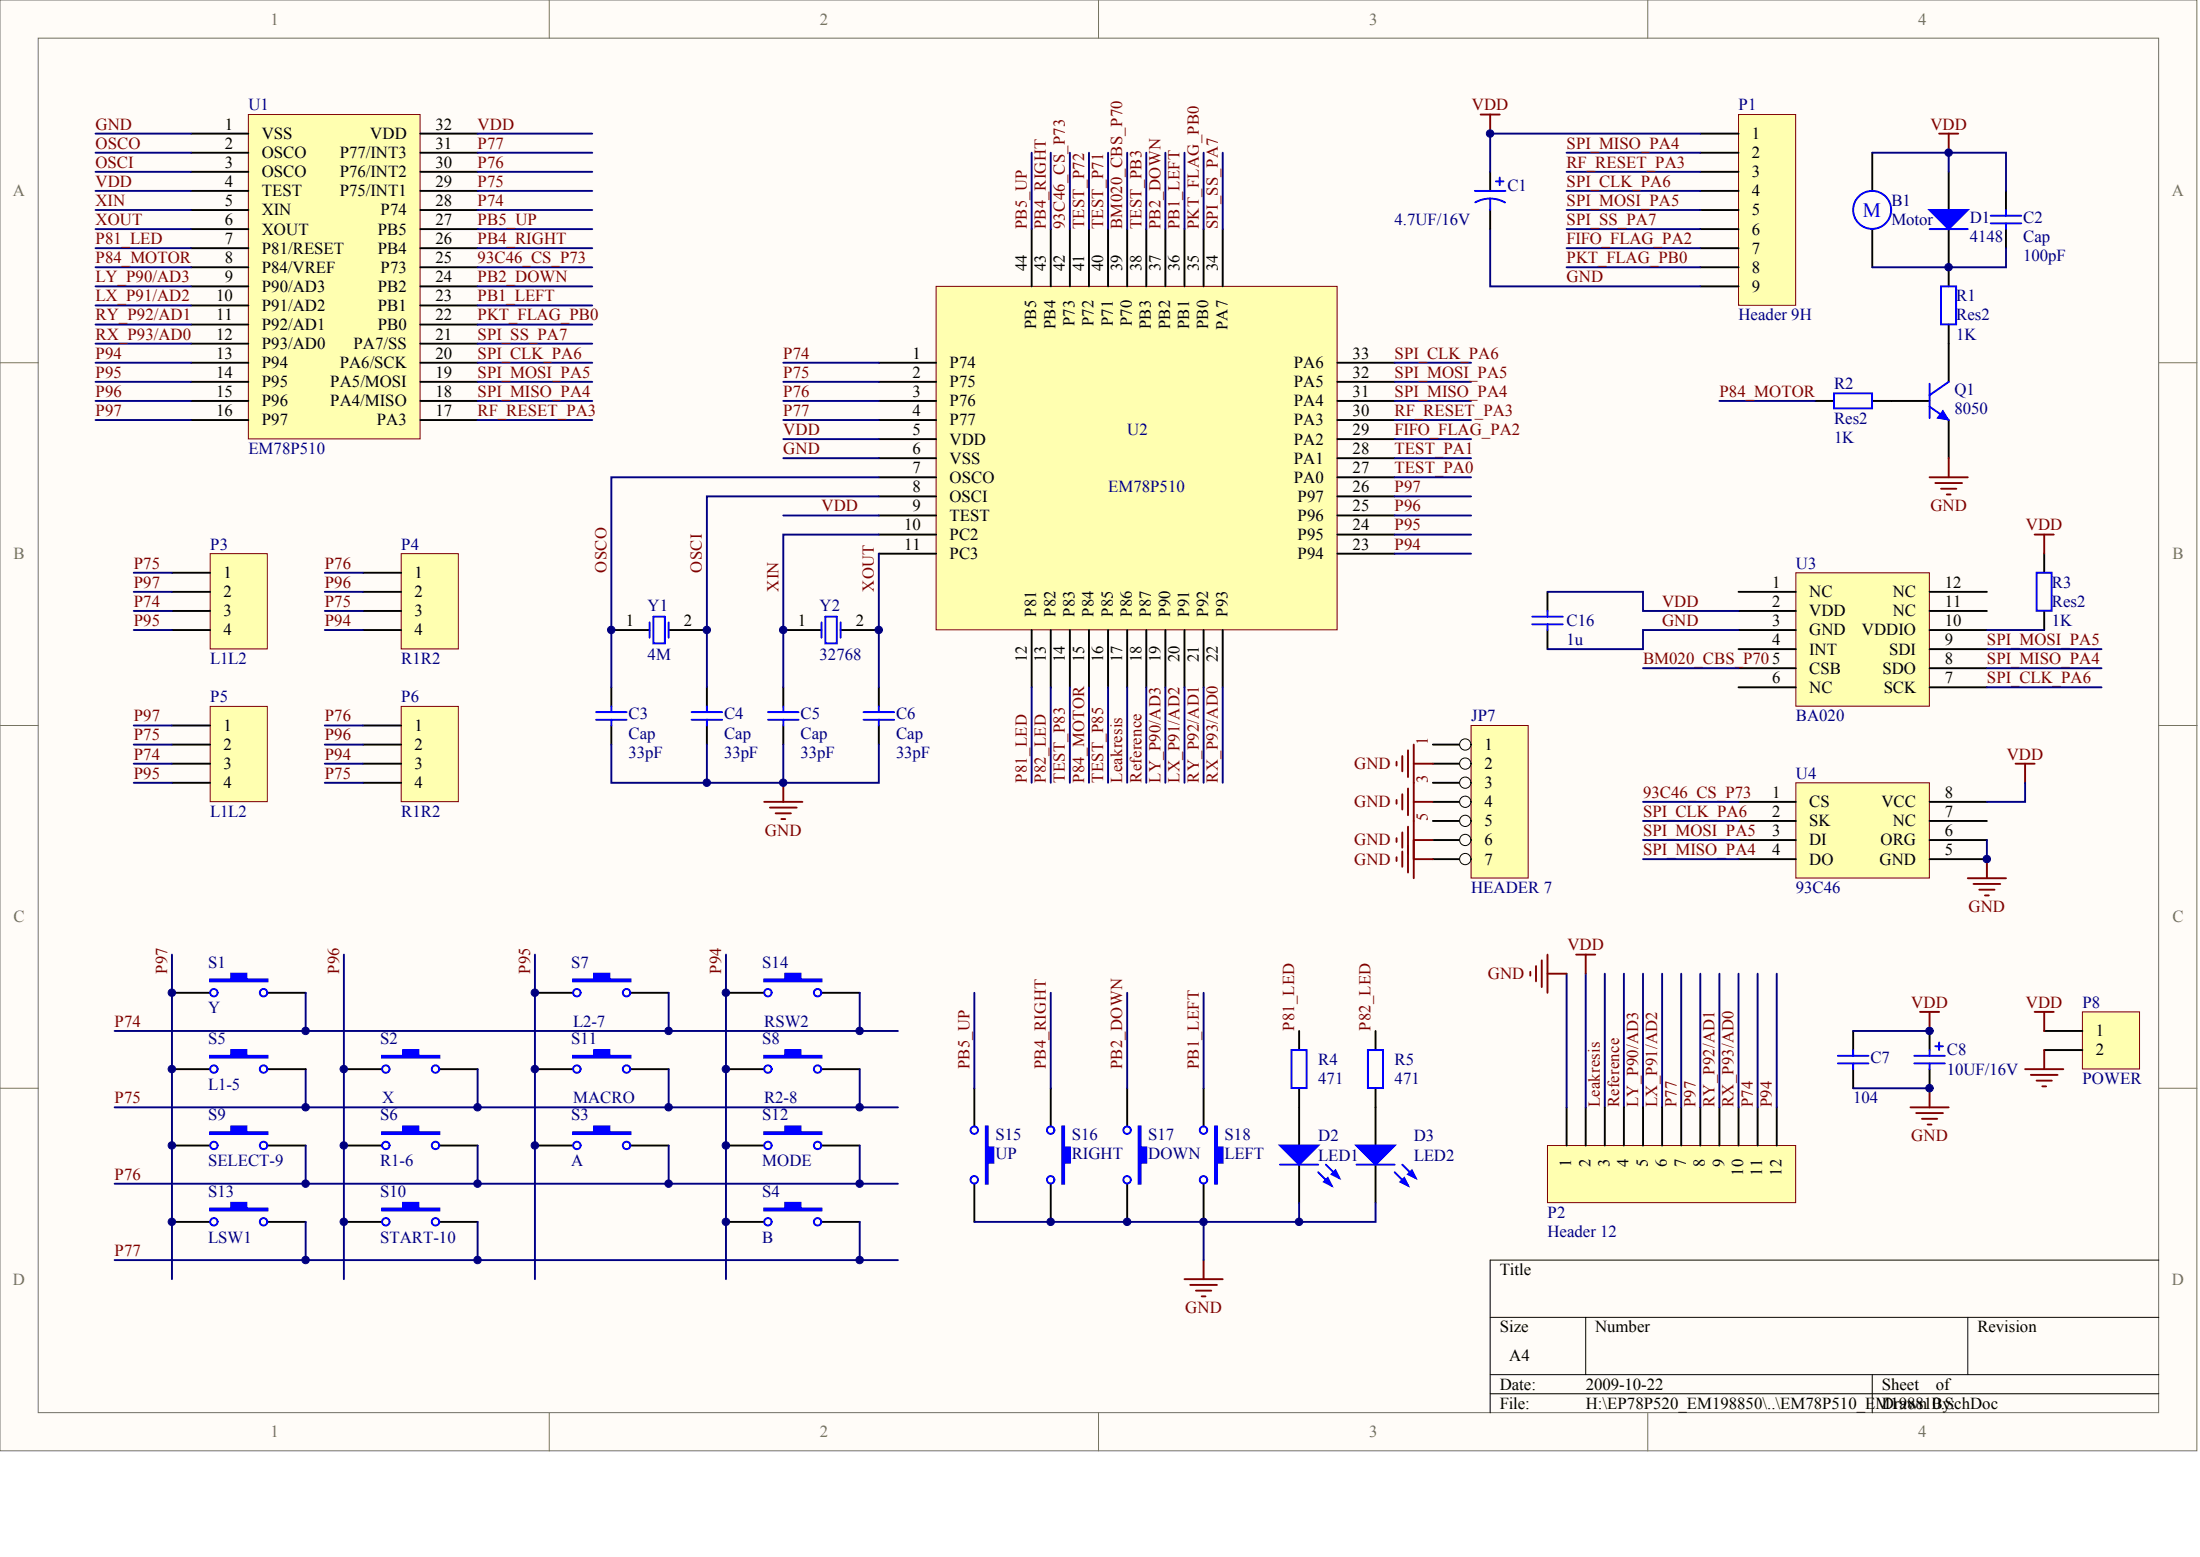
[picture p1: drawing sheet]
<svg xmlns="http://www.w3.org/2000/svg" width="840mm" height="594mm" viewBox="0 0 840 594" stroke-linecap="round" stroke-linejoin="round" font-family="sans-serif">
<g fill="#fffcf8" stroke="#716f64" stroke-width=".38">
<path d="M0 0h838.4v553.6h-838.4z"/>
<path d="M14.6 14.6h809.2v524.4h-809.2z"/>
</g>
<path d="M209.6 0v14.6M419.2 0v14.6M628.9 0v14.6M0 138.4h14.6M823.9 138.4h14.6M0 276.8h14.6M823.9 276.8h14.6M0 415.2h14.6M823.9 415.2h14.6M209.6 539.1v14.5M419.2 539.1v14.5M628.9 539.1v14.5" fill="none" stroke="#716f64" stroke-width=".38"/>
<path d="M823.9 480.8h-255.2v58.3M568.7 502.6h255.2M605.2 502.6v21.9M751 502.6v21.9M568.7 524.5h255.2M568.7 531.8h255.2M714.5 524.5v14.6" fill="none" stroke="#000" stroke-width=".38"/>
<path d="M94.8 43.7h65.5v123.8h-65.5z" fill="#ffffb0" stroke="#800000" stroke-width=".38"/>
<g fill="none" stroke="#000" stroke-width=".73">
<path d="M72.9 51h21.9M72.9 58.3h21.9M160.4 51h21.9M160.4 58.3h21.9M72.9 65.6h21.9M72.9 72.8h21.9M160.4 65.6h21.9M160.4 72.8h21.9M72.9 80.1h21.9M72.9 87.4h21.9M72.9 94.7h21.9M160.4 80.1h21.9"/>
<path d="M160.4 87.4h21.9M160.4 94.7h21.9M72.9 102h21.9M72.9 109.3h21.9M72.9 116.6h21.9M160.4 102h21.9M160.4 109.3h21.9M160.4 116.6h21.9M72.9 123.8h21.9M72.9 131.1h21.9M72.9 138.4h21.9M160.4 123.8h21.9"/>
<path d="M160.4 131.1h21.9M160.4 138.4h21.9M72.9 145.7h21.9M72.9 153h21.9M160.4 145.7h21.9M160.4 153h21.9M72.9 160.3h21.9M160.4 160.3h21.9"/>
</g>
<path d="M357.3 109.3h153v131h-153z" fill="#ffffb0" stroke="#800000" stroke-width=".38"/>
<g fill="none" stroke="#000" stroke-width=".73">
<path d="M393.7 87.4v21.9M401 87.4v21.9M408.3 87.4v21.9M415.6 87.4v21.9M422.9 87.4v21.9M430.2 87.4v21.9M437.5 87.4v21.9M444.8 87.4v21.9M452.1 87.4v21.9M459.3 87.4v21.9M466.6 87.4v21.9M335.4 138.4h21.9"/>
<path d="M510.4 138.4h21.9M335.4 145.7h21.9M335.4 153h21.9M510.4 145.7h21.9M510.4 153h21.9M335.4 160.3h21.9M335.4 167.5h21.9M335.4 174.8h21.9M510.4 160.3h21.9M510.4 167.5h21.9M510.4 174.8h21.9M335.4 182.1h21.9"/>
<path d="M335.4 189.4h21.9M335.4 196.7h21.9M510.4 182.1h21.9M510.4 189.4h21.9M510.4 196.7h21.9M335.4 204h21.9M335.4 211.3h21.9M510.4 204h21.9M510.4 211.3h21.9M393.7 240.4v21.8M401 240.4v21.8M408.3 240.4v21.8"/>
<path d="M415.6 240.4v21.8M422.9 240.4v21.8M430.2 240.4v21.8M437.5 240.4v21.8M444.8 240.4v21.8M452.1 240.4v21.8M459.3 240.4v21.8M466.6 240.4v21.8"/>
</g>
<path d="M685.4 218.5h50.9v51h-50.9z" fill="#ffffb0" stroke="#800000" stroke-width=".38"/>
<path d="M663.5 225.8h21.9M663.5 233.1h21.9M736.4 225.8h21.9M736.4 233.1h21.9M663.5 240.4h21.9M663.5 247.7h21.9M663.5 255h21.9M736.4 240.4h21.9M736.4 247.7h21.9M736.4 255h21.9M663.5 262.2h21.9M736.4 262.2h21.9" fill="none" stroke="#000" stroke-width=".73"/>
<path d="M685.4 298.7h50.9v36.3h-50.9z" fill="#ffffb0" stroke="#800000" stroke-width=".38"/>
<path d="M663.5 306h21.9M663.5 313.2h21.9M736.4 306h21.9M736.4 313.2h21.9M663.5 320.5h21.9M663.5 327.8h21.9M736.4 320.5h21.9M736.4 327.8h21.9" fill="none" stroke="#000" stroke-width=".73"/>
<path d="M663.5 43.7h21.8v72.8h-21.8z" fill="#ffffb0" stroke="#800000" stroke-width=".38"/>
<g fill="none" stroke="#000" stroke-width=".73">
<path d="M648.9 51h14.6M648.9 58.3h14.6M714.5 58.3v14.5M568.7 65.6v7.2M648.9 65.6h14.6M648.9 72.8h14.6M743.7 65.6v14.5M765.6 72.8v7.3M568.7 80.1v7.3M648.9 80.1h14.6M648.9 87.4h14.6M648.9 94.7h14.6"/>
<path d="M714.5 87.4v14.6M743.7 87.4v21.9M765.6 87.4v7.3M648.9 102h14.6M648.9 109.3h14.6M743.7 123.8v21.9M692.7 153h7.3M714.5 153h21.9M743.7 160.3v14.5M780.2 211.3v7.2M780.2 233.1v7.3M233.3 240.4h14.6"/>
<path d="M255.2 240.4h14.6M298.9 240.4h14.6M320.8 240.4h14.6M233.3 262.2v7.3M233.3 276.8v7.3M269.8 262.2v7.3M269.8 276.8v7.3M298.9 262.2v7.3M298.9 276.8v7.3M335.4 262.2v7.3M335.4 276.8v7.3M65.6 378.8h14.6"/>
<path d="M102.1 378.8h14.6M495.8 393.4v7.3M707.2 393.4v7.3M131.2 407.9h14.6M167.7 407.9h14.6M204.2 407.9h14.5M240.6 407.9h14.6M371.8 415.2v14.6M401 415.2v14.6M430.2 415.2v14.6M459.3 415.2v14.6M495.8 415.2v21.9"/>
<path d="M707.2 407.9v7.3M65.6 437.1h14.6M102.1 437.1h14.6M204.2 437.1h14.5M240.6 437.1h14.6M277.1 437.1h14.5M313.5 437.1h14.6M371.8 451.7v14.5M401 451.7v14.5M430.2 451.7v14.5M459.3 451.7v14.5M495.8 444.4v14.5"/>
<path d="M131.2 466.2h14.6M167.7 466.2h14.6M277.1 466.2h14.5M313.5 466.2h14.6"/>
</g>
<g fill="#00f" stroke="#00f" stroke-width=".73">
<path d="M488.5 437.1h14.6l-7.3 7.3z"/>
<path d="M505.3 450.9l1.4-1.4 1.5 2.9z"/>
<path d="M508.2 448l1.5-1.4 1.4 2.9z"/>
<path d="M736.4 80.1h14.6l-7.3 7.3z"/>
<path d="M80.2 373.7h8v-2.2h5.9v2.2h8v.7h-21.9z" fill-rule="evenodd"/>
<path d="M145.8 402.8h8v-2.1h5.9v2.1h8v.8h-21.9z" fill-rule="evenodd"/>
<path d="M218.7 402.8h8.1v-2.1h5.8v2.1h8v.8h-21.9z" fill-rule="evenodd"/>
<path d="M80.2 432h8v-2.2h5.9v2.2h8v.7h-21.9z" fill-rule="evenodd"/>
<path d="M218.7 432h8.1v-2.2h5.8v2.2h8v.7h-21.9z" fill-rule="evenodd"/>
<path d="M291.6 432h8.1v-2.2h5.8v2.2h8v.7h-21.9z" fill-rule="evenodd"/>
<path d="M145.8 461.1h8v-2.2h5.9v2.2h8v.8h-21.9z" fill-rule="evenodd"/>
<path d="M291.6 461.1h8.1v-2.2h5.8v2.2h8v.8h-21.9z" fill-rule="evenodd"/>
<path d="M376.2 429.8h.8v8h2.1v5.8h-2.1v8.1h-.8z" fill-rule="evenodd"/>
<path d="M405.4 429.8h.7v8h2.2v5.8h-2.2v8.1h-.7z" fill-rule="evenodd"/>
<path d="M434.6 429.8h.7v8h2.2v5.8h-2.2v8.1h-.7z" fill-rule="evenodd"/>
<path d="M463.7 429.8h.7v8h2.2v5.8h-2.2v8.1h-.7z" fill-rule="evenodd"/>
</g>
<g fill="none" stroke="#00f" stroke-width=".73">
<path d="M562.9 72.8h11.6M568.7 75.8a11.6 11.6 0 0 1 5.7 1.4M568.7 75.8a11.6 11.6 0 0 0-5.7 1.4M568.7 75.8v4.3M570.9 69.2h2.9M572.4 67.7v3M736.4 87.4h14.6M759.7 82.3h11.7M759.7 85.2h11.7M765.6 80.1v2.2M765.6 85.2v2.2M740.8 109.3h5.7v14.5h-5.7z"/>
<path d="M700 150.1h14.5v5.7h-14.5zM736.4 155.2l7.3 5.1M736.4 146.4v13.1M743.7 145.7l-7.3 5.1M777.2 218.5h5.8v14.5h-5.8zM247.9 237.5v5.8M249.4 235.3h4.3v10.2h-4.3zM255.2 237.5v5.8M313.5 237.5v5.8M315 235.3h4.4v10.2h-4.4zM320.8 237.5v5.8M227.5 271.7h11.6"/>
<path d="M227.5 274.6h11.6M233.3 269.5v2.2M233.3 274.6v2.2M263.9 271.7h11.7M263.9 274.6h11.7M269.8 269.5v2.2M269.8 274.6v2.2M293.1 271.7h11.7M293.1 274.6h11.7M298.9 269.5v2.2M298.9 274.6v2.2M329.6 271.7h11.6"/>
<path d="M329.6 274.6h11.6M335.4 269.5v2.2M335.4 274.6v2.2M492.9 400.7h5.7v14.5h-5.7zM701.4 402.8h11.7M701.4 405.8h11.7M707.2 400.7v2.1M707.2 405.8v2.1M488.5 444.4h14.6M503.1 447.3l5.1 5.1M506 444.4l5.1 5.1"/>
<circle cx="714.5" cy="80.1" r="7.3"/>
<circle cx="81.6" cy="378.8" r="1.42"/>
<circle cx="100.6" cy="378.8" r="1.42"/>
<circle cx="147.2" cy="407.9" r="1.42"/>
<circle cx="166.2" cy="407.9" r="1.42"/>
<circle cx="220.2" cy="407.9" r="1.42"/>
<circle cx="239.1" cy="407.9" r="1.42"/>
<circle cx="81.6" cy="437" r="1.42"/>
<circle cx="100.6" cy="437" r="1.42"/>
<circle cx="220.2" cy="437" r="1.42"/>
<circle cx="239.1" cy="437" r="1.42"/>
<circle cx="293.1" cy="437" r="1.42"/>
<circle cx="312" cy="437" r="1.42"/>
<circle cx="371.8" cy="431.2" r="1.42"/>
<circle cx="401" cy="431.2" r="1.42"/>
<circle cx="430.1" cy="431.2" r="1.42"/>
<circle cx="459.3" cy="431.2" r="1.42"/>
<circle cx="371.8" cy="450.2" r="1.42"/>
<circle cx="401" cy="450.2" r="1.42"/>
<circle cx="430.1" cy="450.2" r="1.42"/>
<circle cx="459.3" cy="450.2" r="1.42"/>
<circle cx="147.2" cy="466.2" r="1.42"/>
<circle cx="166.2" cy="466.2" r="1.42"/>
<circle cx="293.1" cy="466.2" r="1.42"/>
<circle cx="312" cy="466.2" r="1.42"/>
</g>
<path d="M741.5 156.6l2.2 3.7-4.4-.8z" fill="#00f" stroke="#00f" stroke-width=".38"/>
<g fill="none" stroke="#000080" stroke-width=".73">
<path d="M36.5 58.3h36.4M36.5 51h36.4M182.3 58.3h43.7M182.3 51h43.7M393.7 58.3v29.1M401 58.3v29.1M408.3 58.3v29.1M430.2 58.3v29.1M444.8 58.3v29.1M452.1 58.3v29.1M459.3 58.3v29.1M466.6 58.3v29.1"/>
<path d="M597.9 58.3h51M648.9 51h-80.2v14.6M714.5 58.3h51.1v14.5M743.7 58.3v7.3M36.5 65.6h36.4M36.5 72.8h36.4M182.3 65.6h43.7M182.3 72.8h43.7M597.9 65.6h51M597.9 72.8h51M36.5 80.1h36.4M36.5 87.4h36.4"/>
<path d="M36.5 94.7h36.4M182.3 80.1h43.7M182.3 87.4h43.7M182.3 94.7h43.7M568.7 87.4v21.9h80.2M597.9 80.1h51M597.9 87.4h51M597.9 94.7h51M765.6 94.7v7.3h-51.1M36.5 102h36.4M36.5 109.3h36.4M36.5 116.6h36.4"/>
<path d="M182.3 102h43.7M182.3 109.3h43.7M182.3 116.6h43.7M597.9 102h51M36.5 138.4h36.4M36.5 123.8h36.4M36.5 131.1h36.4M182.3 138.4h43.7M182.3 123.8h43.7M182.3 131.1h43.7M298.9 138.4h36.5M532.3 138.4h29.1"/>
<path d="M36.5 153h36.4M36.5 145.7h36.4M182.3 153h43.7M182.3 145.7h43.7M298.9 153h36.5M298.9 145.7h36.5M532.3 153h29.1M532.3 145.7h29.1M656.2 153h36.5M36.5 160.3h36.4M182.3 160.3h43.7M298.9 160.3h36.5"/>
<path d="M298.9 167.5h36.5M298.9 174.8h36.5M532.3 160.3h29.1M532.3 167.5h29.1M298.9 196.7h36.5M335.4 189.4h-65.6v72.8M335.4 182.1h-102.1v80.1M532.3 196.7h29.1M532.3 189.4h29.1M335.4 204h-36.5v58.2M335.4 211.3v50.9M532.3 211.3h29.1"/>
<path d="M532.3 204h29.1M627 255h36.5M758.3 255h43.7M758.3 247.7h43.7M758.3 240.4h21.9M393.7 262.2v36.5M415.6 262.2v36.5M444.8 262.2v36.5M452.1 262.2v36.5M459.3 262.2v36.5M466.6 262.2v36.5M758.3 262.2h43.7"/>
<path d="M233.3 284.1v14.6h102.1v-14.6M269.8 284.1v14.6M298.9 284.1v14.6M772.9 298.7v7.3h-14.6M627 306h36.5M627 313.2h36.5M627 320.5h36.5M627 327.8h36.5M758.3 320.5v7.3M65.6 364.2v123.9M116.7 378.8v14.6M131.2 364.2v123.9"/>
<path d="M204.2 364.2v123.9M277.1 364.2v123.9M371.8 378.8v36.4M401 378.8v36.4M430.2 378.8v36.4M459.3 378.8v36.4M612.5 371.5v51M619.7 371.5v51M627 371.5v51M634.3 371.5v51M43.7 393.4h299M707.2 393.4h29.2"/>
<path d="M182.3 407.9v14.6M255.2 407.9v14.6M707.2 415.2h29.2M43.7 422.5h299M116.7 437.1v14.6M255.2 437.1v14.6M328.1 437.1v14.6M43.7 451.7h299M182.3 466.2v14.6M328.1 466.2v14.6M43.7 480.8h299"/>
</g>
<g fill="none" stroke="#800000" stroke-width=".73">
<path d="M565.1 43.7h7.3M568.7 43.7v7.3M740.1 51h7.2M743.7 51v7.3M743.7 174.8v7.3M736.4 182.1h14.6M738.6 184.3h10.2M740.8 186.5h5.8M743 188.7h1.4M776.5 204h7.3M780.2 204v7.3M298.9 298.7v7.3"/>
<path d="M769.2 291.4h7.3M772.9 291.4v7.3M291.6 306h14.6M293.8 308.1h10.2M296 310.3h5.9M298.2 312.5h1.5M751 335.1h14.6M753.2 337.3h10.2M755.4 339.5h5.8M758.3 327.8v7.3M757.6 341.7h1.4M732.8 386.1h7.3"/>
<path d="M736.4 386.1v7.3M736.4 415.2v7.3M729.1 422.5h14.6M731.3 424.7h10.2M733.5 426.9h5.8M735.7 429.1h1.4M452.1 488.1h14.5M454.2 490.3h10.2M456.4 492.4h5.9M458.6 494.6h1.5M459.3 480.8v7.3"/>
</g>
<path d="M80.2 211.3h21.8v36.3h-21.8z" fill="#ffffb0" stroke="#800000" stroke-width=".38"/>
<path d="M65.6 218.5h14.6M65.6 225.8h14.6M65.6 233.1h14.6M65.6 240.4h14.6" fill="none" stroke="#000" stroke-width=".73"/>
<path d="M153.1 211.3h21.8v36.3h-21.8z" fill="#ffffb0" stroke="#800000" stroke-width=".38"/>
<path d="M138.5 218.5h14.6M138.5 225.8h14.6M138.5 233.1h14.6M138.5 240.4h14.6" fill="none" stroke="#000" stroke-width=".73"/>
<path d="M51 218.5h14.6M123.9 218.5h14.6M51 225.8h14.6M51 233.1h14.6M123.9 225.8h14.6M123.9 233.1h14.6M51 240.4h14.6M123.9 240.4h14.6" fill="none" stroke="#000080" stroke-width=".73"/>
<path d="M590.6 437.1h94.7v21.8h-94.7z" fill="#ffffb0" stroke="#800000" stroke-width=".38"/>
<g fill="none" stroke="#000" stroke-width=".73">
<path d="M204.2 378.8h14.5M240.6 378.8h14.6M277.1 378.8h14.5M313.5 378.8h14.6M525 393.4v7.3M65.6 407.9h14.6M102.1 407.9h14.6M277.1 407.9h14.5M313.5 407.9h14.6M525 415.2v21.9M131.2 437.1h14.6M167.7 437.1h14.6"/>
<path d="M597.9 422.5v14.6M605.2 422.5v14.6M612.5 422.5v14.6M619.7 422.5v14.6M627 422.5v14.6M634.3 422.5v14.6M641.6 422.5v14.6M648.9 422.5v14.6M656.2 422.5v14.6M663.5 422.5v14.6M670.8 422.5v14.6M678.1 422.5v14.6"/>
<path d="M525 444.4v14.5M65.6 466.2h14.6M102.1 466.2h14.6"/>
</g>
<g fill="#00f" stroke="#00f" stroke-width=".73">
<path d="M517.7 437.1h14.6l-7.3 7.3z"/>
<path d="M534.4 450.9l1.5-1.4 1.5 2.9z"/>
<path d="M537.4 448l1.4-1.4 1.5 2.9z"/>
<path d="M80.2 461.1h8v-2.2h5.9v2.2h8v.8h-21.9z" fill-rule="evenodd"/>
<path d="M145.8 432h8v-2.2h5.9v2.2h8v.7h-21.9z" fill-rule="evenodd"/>
<path d="M218.7 373.7h8.1v-2.2h5.8v2.2h8v.7h-21.9z" fill-rule="evenodd"/>
<path d="M291.6 402.8h8.1v-2.1h5.8v2.1h8v.8h-21.9z" fill-rule="evenodd"/>
<path d="M291.6 373.7h8.1v-2.2h5.8v2.2h8v.7h-21.9z" fill-rule="evenodd"/>
<path d="M80.2 402.8h8v-2.1h5.9v2.1h8v.8h-21.9z" fill-rule="evenodd"/>
</g>
<g fill="none" stroke="#00f" stroke-width=".73">
<path d="M522 400.7h5.8v14.5h-5.8zM517.7 444.4h14.6M532.3 447.3l5.1 5.1M535.2 444.4l5.1 5.1"/>
<circle cx="220.2" cy="378.8" r="1.42"/>
<circle cx="239.1" cy="378.8" r="1.42"/>
<circle cx="293.1" cy="378.8" r="1.42"/>
<circle cx="312" cy="378.8" r="1.42"/>
<circle cx="81.6" cy="407.9" r="1.42"/>
<circle cx="100.6" cy="407.9" r="1.42"/>
<circle cx="293.1" cy="407.9" r="1.42"/>
<circle cx="312" cy="407.9" r="1.42"/>
<circle cx="147.2" cy="437" r="1.42"/>
<circle cx="166.2" cy="437" r="1.42"/>
<circle cx="81.6" cy="466.2" r="1.42"/>
<circle cx="100.6" cy="466.2" r="1.42"/>
</g>
<g fill="none" stroke="#000080" stroke-width=".73">
<path d="M401 262.2v36.5M430.2 262.2v36.5M437.5 262.2v36.5M255.2 378.8v14.6M328.1 378.8v14.6M597.9 371.5v51M605.2 371.5v51M641.6 371.5v51M648.9 371.5v51M656.2 371.5v51M663.5 371.5v51M670.8 371.5v51"/>
<path d="M678.1 371.5v51M116.7 407.9v14.6M328.1 407.9v14.6M182.3 437.1v14.6M495.8 458.9v7.3M525 458.9v7.3h-153.2M116.7 466.2v14.6M459.3 466.2v14.6"/>
</g>
<path d="M584 370.8v1.4M586.2 368.6v5.8M588.4 366.4v10.2M590.6 364.2v14.6M590.6 371.5h7.3M601.5 364.2h7.3M605.2 364.2v7.3" fill="none" stroke="#800000" stroke-width=".73"/>
<path d="M80.2 269.5h21.8v36.4h-21.8z" fill="#ffffb0" stroke="#800000" stroke-width=".38"/>
<path d="M65.6 276.8h14.6M65.6 284.1h14.6M65.6 291.4h14.6M65.6 298.7h14.6" fill="none" stroke="#000" stroke-width=".73"/>
<path d="M153.1 269.5h21.8v36.4h-21.8z" fill="#ffffb0" stroke="#800000" stroke-width=".38"/>
<path d="M138.5 276.8h14.6M138.5 284.1h14.6M138.5 291.4h14.6M138.5 298.7h14.6" fill="none" stroke="#000" stroke-width=".73"/>
<path d="M51 276.8h14.6M123.9 276.8h14.6M51 284.1h14.6M51 291.4h14.6M51 298.7h14.6M123.9 284.1h14.6M123.9 291.4h14.6M123.9 298.7h14.6" fill="none" stroke="#000080" stroke-width=".73"/>
<path d="M561.4 276.8h21.8v58.2h-21.8z" fill="#ffffb0" stroke="#800000" stroke-width=".38"/>
<path d="M546.8 284.1h14.6" fill="none" stroke="#000" stroke-width=".73"/>
<circle cx="559.2" cy="284.1" r="2.15" fill="#fffcf8" stroke="#000" stroke-width=".38"/>
<path d="M546.8 291.4h14.6" fill="none" stroke="#000" stroke-width=".73"/>
<circle cx="559.2" cy="291.4" r="2.15" fill="#fffcf8" stroke="#000" stroke-width=".38"/>
<path d="M546.8 298.7h14.6" fill="none" stroke="#000" stroke-width=".73"/>
<circle cx="559.2" cy="298.6" r="2.15" fill="#fffcf8" stroke="#000" stroke-width=".38"/>
<path d="M546.8 306h14.6" fill="none" stroke="#000" stroke-width=".73"/>
<circle cx="559.2" cy="305.9" r="2.15" fill="#fffcf8" stroke="#000" stroke-width=".38"/>
<path d="M546.8 313.2h14.6" fill="none" stroke="#000" stroke-width=".73"/>
<circle cx="559.2" cy="313.2" r="2.15" fill="#fffcf8" stroke="#000" stroke-width=".38"/>
<path d="M546.8 320.5h14.6" fill="none" stroke="#000" stroke-width=".73"/>
<circle cx="559.2" cy="320.5" r="2.15" fill="#fffcf8" stroke="#000" stroke-width=".38"/>
<path d="M546.8 327.8h14.6" fill="none" stroke="#000" stroke-width=".73"/>
<circle cx="559.2" cy="327.8" r="2.15" fill="#fffcf8" stroke="#000" stroke-width=".38"/>
<g fill="none" stroke="#800000" stroke-width=".73">
<path d="M533 290.7v1.4M535.2 288.5v5.8M537.4 286.3v10.2M539.5 284.1v51M539.5 291.4h7.3M533 305.2v1.5M533 319.8v1.5M535.2 303v5.9M535.2 317.6v5.8M537.4 300.9v10.2M537.4 315.4v17.5M539.5 306h7.3"/>
<path d="M533 327.1v1.4M535.2 324.9v5.8M539.5 327.8h7.3M539.5 320.5h7.3"/>
</g>
<path d="M794.7 386.1h21.8v21.8h-21.8z" fill="#ffffb0" stroke="#800000" stroke-width=".38"/>
<path d="M590.6 225.8v7.3M590.6 240.4v7.3M736.4 393.4v7.3M780.2 393.4h14.5M736.4 407.9v7.3M780.2 400.7h14.5" fill="none" stroke="#000" stroke-width=".73"/>
<path d="M776.5 386.1h7.3M780.2 386.1v7.3M772.9 407.9h14.5M775 410.1h10.3M777.2 412.3h5.9M779.4 414.5h1.5M780.2 400.7v7.2" fill="none" stroke="#800000" stroke-width=".73"/>
<path d="M584.8 235.3h11.6M584.8 238.2h11.6M590.6 233.1v2.2M590.6 238.2v2.2M738.6 399.2h2.9M740.1 397.7v3M730.6 402.8h11.6M730.6 405.8h11.6M736.4 400.7v2.1M736.4 405.8v2.1" fill="none" stroke="#00f" stroke-width=".73"/>
<path d="M415.6 58.3v29.1M422.9 58.3v29.1M437.5 58.3v29.1M532.3 174.8h29.1M532.3 182.1h29.1M590.6 225.8h36.4v7.3h36.5M663.5 240.4h-36.5v7.3h-36.4M408.3 262.2v36.5M422.9 262.2v36.5" fill="none" stroke="#000080" stroke-width=".73"/>
<g fill="#000080" stroke="#000080" stroke-width=".38">
<circle cx="65.6" cy="466.2" r="1.42"/>
<circle cx="65.6" cy="437" r="1.42"/>
<circle cx="65.6" cy="407.9" r="1.42"/>
<circle cx="65.6" cy="378.8" r="1.42"/>
<circle cx="116.6" cy="480.8" r="1.42"/>
<circle cx="116.6" cy="451.6" r="1.42"/>
<circle cx="116.6" cy="422.5" r="1.42"/>
<circle cx="116.6" cy="393.3" r="1.42"/>
<circle cx="131.2" cy="466.2" r="1.42"/>
<circle cx="131.2" cy="437" r="1.42"/>
<circle cx="131.2" cy="407.9" r="1.42"/>
<circle cx="182.2" cy="480.8" r="1.42"/>
<circle cx="182.2" cy="451.6" r="1.42"/>
<circle cx="182.2" cy="422.5" r="1.42"/>
<circle cx="204.1" cy="437" r="1.42"/>
<circle cx="204.1" cy="407.9" r="1.42"/>
<circle cx="204.1" cy="378.8" r="1.42"/>
<circle cx="233.3" cy="240.4" r="1.42"/>
<circle cx="255.2" cy="451.6" r="1.42"/>
<circle cx="255.2" cy="422.5" r="1.42"/>
<circle cx="255.2" cy="393.3" r="1.42"/>
<circle cx="269.7" cy="298.6" r="1.42"/>
<circle cx="269.7" cy="240.4" r="1.42"/>
<circle cx="277" cy="466.2" r="1.42"/>
<circle cx="277" cy="437" r="1.42"/>
<circle cx="277" cy="407.9" r="1.42"/>
<circle cx="277" cy="378.8" r="1.42"/>
<circle cx="298.9" cy="298.6" r="1.42"/>
<circle cx="298.9" cy="240.4" r="1.42"/>
<circle cx="328.1" cy="480.8" r="1.42"/>
<circle cx="328.1" cy="451.6" r="1.42"/>
<circle cx="328.1" cy="422.5" r="1.42"/>
<circle cx="328.1" cy="393.3" r="1.42"/>
<circle cx="335.4" cy="240.4" r="1.42"/>
<circle cx="401" cy="466.2" r="1.42"/>
<circle cx="430.1" cy="466.2" r="1.42"/>
<circle cx="459.3" cy="466.2" r="1.42"/>
<circle cx="495.8" cy="466.2" r="1.42"/>
<circle cx="568.7" cy="51" r="1.42"/>
<circle cx="736.4" cy="415.2" r="1.42"/>
<circle cx="736.4" cy="393.3" r="1.42"/>
<circle cx="743.7" cy="101.9" r="1.42"/>
<circle cx="743.7" cy="58.2" r="1.42"/>
<circle cx="758.2" cy="327.8" r="1.42"/>
</g>
<text font-size="7.8" fill="#00f" x="710.9" y="82.8">M</text>
<g font-size="6.4" fill="#716f64">
<text x="103.2" y="9.3">1</text>
<text x="312.9" y="9.3">2</text>
<text x="522.5" y="9.3">3</text>
<text x="732.1" y="9.3">4</text>
<text x="5" y="74.9">A</text>
<text x="828.9" y="74.9">A</text>
<text x="5.2" y="213.3">B</text>
<text x="829.1" y="213.3">B</text>
<text x="5.2" y="351.7">C</text>
<text x="829.1" y="351.7">C</text>
<text x="5" y="490.1">D</text>
<text x="828.9" y="490.1">D</text>
<text x="103.2" y="548.4">1</text>
<text x="312.9" y="548.4">2</text>
<text x="522.5" y="548.4">3</text>
<text x="732.1" y="548.4">4</text>
</g>
<g font-size="6.4" fill="#000080">
<text x="94.8" y="42.1">U1</text>
<text x="663.5" y="42.1">P1</text>
<text x="575.3" y="72.7">C1</text>
<text x="721.8" y="78.6">B1</text>
<text x="532.3" y="85.8">4.7UF/16V</text>
<text x="721.8" y="85.8">Motor</text>
<text x="751.7" y="85.1">D1</text>
<text x="772.1" y="85.1">C2</text>
<text x="751.7" y="92.4">4148</text>
<text x="772.1" y="92.4">Cap</text>
<text x="772.1" y="99.7">100pF</text>
<text x="746.6" y="115">R1</text>
<text x="663.5" y="122.3">Header 9H</text>
<text x="746.6" y="122.3">Res2</text>
<text x="746.6" y="129.5">1K</text>
<text x="700" y="148.5">R2</text>
<text x="745.9" y="150.7">Q1</text>
<text x="700" y="161.6">Res2</text>
<text x="745.9" y="158">8050</text>
<text x="430.2" y="166">U2</text>
<text x="94.8" y="173.3">EM78P510</text>
<text x="700" y="168.9">1K</text>
<text x="422.9" y="187.8">EM78P510</text>
<text x="80.2" y="209.7">P3</text>
<text x="153.1" y="209.7">P4</text>
<text x="685.4" y="217">U3</text>
<text x="783.1" y="224.3">R3</text>
<text x="247.2" y="233">Y1</text>
<text x="312.8" y="233">Y2</text>
<text x="783.1" y="231.5">Res2</text>
<text x="597.9" y="238.8">C16</text>
<text x="783.1" y="238.8">1K</text>
<text x="247.2" y="251.9">4M</text>
<text x="312.8" y="251.9">32768</text>
<text x="597.9" y="246.1">1u</text>
<text x="80.2" y="253.4">L1L2</text>
<text x="153.1" y="253.4">R1R2</text>
<text x="80.2" y="268">P5</text>
<text x="153.1" y="268">P6</text>
<text x="239.9" y="274.5">C3</text>
<text x="276.3" y="274.5">C4</text>
<text x="305.5" y="274.5">C5</text>
<text x="342" y="274.5">C6</text>
<text x="561.4" y="275.2">JP7</text>
<text x="685.4" y="275.2">BA020</text>
<text x="239.9" y="281.8">Cap</text>
<text x="276.3" y="281.8">Cap</text>
<text x="305.5" y="281.8">Cap</text>
<text x="342" y="281.8">Cap</text>
<text x="239.9" y="289.1">33pF</text>
<text x="276.3" y="289.1">33pF</text>
<text x="305.5" y="289.1">33pF</text>
<text x="342" y="289.1">33pF</text>
<text x="685.4" y="297.1">U4</text>
<text x="80.2" y="311.7">L1L2</text>
<text x="153.1" y="311.7">R1R2</text>
<text x="561.4" y="340.8">HEADER 7</text>
<text x="685.4" y="340.8">93C46</text>
<text x="79.5" y="369.2">S1</text>
<text x="218" y="369.2">S7</text>
<text x="290.9" y="369.2">S14</text>
<text x="79.5" y="386.7">Y</text>
<text x="794.7" y="384.5">P8</text>
<text x="218.7" y="391.8">L2-7</text>
<text x="291.6" y="391.8">RSW2</text>
<text x="79.5" y="398.4">S5</text>
<text x="145.1" y="398.4">S2</text>
<text x="218" y="398.4">S11</text>
<text x="290.9" y="398.4">S8</text>
<text x="503.1" y="406.4">R4</text>
<text x="532.3" y="406.4">R5</text>
<text x="713.8" y="405.6">C7</text>
<text x="743" y="402.7">C8</text>
<text x="503.1" y="413.7">471</text>
<text x="532.3" y="413.7">471</text>
<text x="743" y="410">10UF/16V</text>
<text x="794.7" y="413.7">POWER</text>
<text x="79.5" y="415.8">L1-5</text>
<text x="145.8" y="420.9">X</text>
<text x="218.7" y="420.9">MACRO</text>
<text x="291.6" y="420.9">R2-8</text>
<text x="707.2" y="420.9">104</text>
<text x="79.5" y="427.5">S9</text>
<text x="145.1" y="427.5">S6</text>
<text x="218" y="427.5">S3</text>
<text x="290.9" y="427.5">S12</text>
<text x="379.9" y="434.8">S15</text>
<text x="409" y="434.8">S16</text>
<text x="438.2" y="434.8">S17</text>
<text x="467.4" y="434.8">S18</text>
<text x="503.1" y="435.5">D2</text>
<text x="539.5" y="435.5">D3</text>
<text x="379.9" y="442.1">UP</text>
<text x="409" y="442.1">RIGHT</text>
<text x="438.2" y="442.1">DOWN</text>
<text x="467.4" y="442.1">LEFT</text>
<text x="503.1" y="442.8">LED1</text>
<text x="539.5" y="442.8">LED2</text>
<text x="79.5" y="445">SELECT-9</text>
<text x="145.1" y="445">R1-6</text>
<text x="218" y="445">A</text>
<text x="290.9" y="445">MODE</text>
<text x="79.5" y="456.6">S13</text>
<text x="145.1" y="456.6">S10</text>
<text x="290.9" y="456.6">S4</text>
<text x="590.6" y="464.6">P2</text>
<text x="590.6" y="471.9">Header 12</text>
<text x="79.5" y="474.1">LSW1</text>
<text x="145.1" y="474.1">START-10</text>
<text x="290.9" y="474.1">B</text>
</g>
<g font-size="6.4" fill="#800000">
<text x="561.7" y="42.1">VDD</text>
<text x="36.5" y="49.4">GND</text>
<text x="182.3" y="49.4">VDD</text>
<text x="736.7" y="49.4">VDD</text>
<text x="36.5" y="56.7">OSCO</text>
<text x="182.3" y="56.7">P77</text>
<text x="597.9" y="56.7">SPI_MISO_PA4</text>
<text x="36.5" y="64">OSCI</text>
<text x="182.3" y="64">P76</text>
<text x="597.9" y="64">RF_RESET_PA3</text>
<text x="36.5" y="71.3">VDD</text>
<text x="182.3" y="71.3">P75</text>
<text x="597.9" y="71.3">SPI_CLK_PA6</text>
<text x="36.5" y="78.6">XIN</text>
<text x="182.3" y="78.6">P74</text>
<text x="597.9" y="78.6">SPI_MOSI_PA5</text>
<text x="36.5" y="85.8">XOUT</text>
<text x="182.3" y="85.8">PB5_UP</text>
<text x="597.9" y="85.8">SPI_SS_PA7</text>
<text x="36.5" y="93.1">P81_LED</text>
<text x="182.3" y="93.1">PB4_RIGHT</text>
<text x="597.9" y="93.1">FIFO_FLAG_PA2</text>
<text x="36.5" y="100.4">P84_MOTOR</text>
<text x="182.3" y="100.4">93C46_CS_P73</text>
<text x="597.9" y="100.4">PKT_FLAG_PB0</text>
<text x="36.5" y="107.7">LY_P90/AD3</text>
<text x="182.3" y="107.7">PB2_DOWN</text>
<text x="597.9" y="107.7">GND</text>
<text x="36.5" y="115">LX_P91/AD2</text>
<text x="182.3" y="115">PB1_LEFT</text>
<text x="36.5" y="122.3">RY_P92/AD1</text>
<text x="182.3" y="122.3">PKT_FLAG_PB0</text>
<text x="36.5" y="129.5">RX_P93/AD0</text>
<text x="182.3" y="129.5">SPI_SS_PA7</text>
<text x="36.5" y="136.8">P94</text>
<text x="182.3" y="136.8">SPI_CLK_PA6</text>
<text x="298.9" y="136.8">P74</text>
<text x="532.3" y="136.8">SPI_CLK_PA6</text>
<text x="36.5" y="144.1">P95</text>
<text x="182.3" y="144.1">SPI_MOSI_PA5</text>
<text x="298.9" y="144.1">P75</text>
<text x="532.3" y="144.1">SPI_MOSI_PA5</text>
<text x="36.5" y="151.4">P96</text>
<text x="182.3" y="151.4">SPI_MISO_PA4</text>
<text x="298.9" y="151.4">P76</text>
<text x="532.3" y="151.4">SPI_MISO_PA4</text>
<text x="656.2" y="151.4">P84_MOTOR</text>
<text x="36.5" y="158.7">P97</text>
<text x="182.3" y="158.7">RF_RESET_PA3</text>
<text x="298.9" y="158.7">P77</text>
<text x="532.3" y="158.7">RF_RESET_PA3</text>
<text x="298.9" y="166">VDD</text>
<text x="532.3" y="166">FIFO_FLAG_PA2</text>
<text x="298.9" y="173.3">GND</text>
<text x="532.3" y="173.3">TEST_PA1</text>
<text x="532.3" y="180.5">TEST_PA0</text>
<text x="532.3" y="187.8">P97</text>
<text x="313.5" y="195.1">VDD</text>
<text x="532.3" y="195.1">P96</text>
<text x="736.7" y="195.1">GND</text>
<text x="532.3" y="202.4">P95</text>
<text x="773.2" y="202.4">VDD</text>
<text x="532.3" y="209.7">P94</text>
<text x="51" y="217">P75</text>
<text x="123.9" y="217">P76</text>
<text x="51" y="224.3">P97</text>
<text x="123.9" y="224.3">P96</text>
<text x="51" y="231.5">P74</text>
<text x="123.9" y="231.5">P75</text>
<text x="634.3" y="231.5">VDD</text>
<text x="51" y="238.8">P95</text>
<text x="123.9" y="238.8">P94</text>
<text x="634.3" y="238.8">GND</text>
<text x="758.3" y="246.1">SPI_MOSI_PA5</text>
<text x="627" y="253.4">BM020_CBS_P705</text>
<text x="758.3" y="253.4">SPI_MISO_PA4</text>
<text x="758.3" y="260.7">SPI_CLK_PA6</text>
<text x="51" y="275.2">P97</text>
<text x="123.9" y="275.2">P76</text>
<text x="51" y="282.5">P75</text>
<text x="123.9" y="282.5">P96</text>
<text x="51" y="289.8">P74</text>
<text x="123.9" y="289.8">P94</text>
<text x="516.8" y="293.5">GND</text>
<text x="765.9" y="289.8">VDD</text>
<text x="51" y="297.1">P95</text>
<text x="123.9" y="297.1">P75</text>
<text x="627" y="304.4">93C46_CS_P73</text>
<text x="516.8" y="308">GND</text>
<text x="627" y="311.7">SPI_CLK_PA6</text>
<text x="291.9" y="319">GND</text>
<text x="516.8" y="322.6">GND</text>
<text x="627" y="319">SPI_MOSI_PA5</text>
<text x="516.8" y="329.9">GND</text>
<text x="627" y="326.2">SPI_MISO_PA4</text>
<text x="751.3" y="348.1">GND</text>
<text x="598.2" y="362.7">VDD</text>
<text x="567.8" y="373.6">GND</text>
<text x="729.4" y="384.5">VDD</text>
<text x="773.2" y="384.5">VDD</text>
<text x="43.7" y="391.8">P74</text>
<text x="43.7" y="420.9">P75</text>
<text x="729.4" y="435.5">GND</text>
<text x="43.7" y="450.1">P76</text>
<text x="43.7" y="479.2">P77</text>
<text x="452.3" y="501.1">GND</text>
</g>
<g font-size="6.4">
<text x="85.7" y="49.4">1</text>
<text x="99.9" y="53.1">VSS</text>
<text x="141.3" y="53.1">VDD</text>
<text x="166.2" y="49.4">32</text>
<text x="668.6" y="53.1">1</text>
<text x="85.7" y="56.7">2</text>
<text x="166.2" y="56.7">31</text>
<text x="85.7" y="64">3</text>
<text x="99.9" y="60.3">OSCO</text>
<text x="129.6" y="60.3">P77/INT3</text>
<text x="166.2" y="64">30</text>
<text x="668.6" y="60.3">2</text>
<text x="85.7" y="71.3">4</text>
<text x="99.9" y="67.6">OSCO</text>
<text x="129.6" y="67.6">P76/INT2</text>
<text x="166.2" y="71.3">29</text>
<text x="668.6" y="67.6">3</text>
<text x="99.9" y="74.9">TEST</text>
<text x="129.6" y="74.9">P75/INT1</text>
<text x="668.6" y="74.9">4</text>
<text x="85.7" y="78.6">5</text>
<text x="99.9" y="82.2">XIN</text>
<text x="145.2" y="82.2">P74</text>
<text x="166.2" y="78.6">28</text>
<text x="668.6" y="82.2">5</text>
<text x="85.7" y="85.8">6</text>
<text x="99.9" y="89.5">XOUT</text>
<text x="144.1" y="89.5">PB5</text>
<text x="166.2" y="85.8">27</text>
<text x="668.6" y="89.5">6</text>
<text x="85.7" y="93.1">7</text>
<text x="166.2" y="93.1">26</text>
<text x="85.7" y="100.4">8</text>
<text x="99.9" y="96.8">P81/RESET</text>
<text x="144.1" y="96.8">PB4</text>
<text x="166.2" y="100.4">25</text>
<text x="668.6" y="96.8">7</text>
<text x="85.7" y="107.7">9</text>
<text x="99.9" y="104.1">P84/VREF</text>
<text x="145.2" y="104.1">P73</text>
<text x="166.2" y="107.7">24</text>
<text x="668.6" y="104.1">8</text>
<text x="99.9" y="111.3">P90/AD3</text>
<text x="144.1" y="111.3">PB2</text>
<text x="668.6" y="111.3">9</text>
<text x="82.5" y="115">10</text>
<text x="99.9" y="118.6">P91/AD2</text>
<text x="144.1" y="118.6">PB1</text>
<text x="166.2" y="115">23</text>
<text x="82.5" y="122.3">11</text>
<text x="99.9" y="125.9">P92/AD1</text>
<text x="144.1" y="125.9">PB0</text>
<text x="166.2" y="122.3">22</text>
<text x="82.5" y="129.5">12</text>
<text x="166.2" y="129.5">21</text>
<text x="82.5" y="136.8">13</text>
<text x="99.9" y="133.2">P93/AD0</text>
<text x="134.9" y="133.2">PA7/SS</text>
<text x="166.2" y="136.8">20</text>
<text x="348.2" y="136.8">1</text>
<text x="516.2" y="136.8">33</text>
<text x="99.9" y="140.5">P94</text>
<text x="129.6" y="140.5">PA6/SCK</text>
<text x="362.4" y="140.5">P74</text>
<text x="493.8" y="140.5">PA6</text>
<text x="82.5" y="144.1">14</text>
<text x="99.9" y="147.8">P95</text>
<text x="126.1" y="147.8">PA5/MOSI</text>
<text x="166.2" y="144.1">19</text>
<text x="348.2" y="144.1">2</text>
<text x="362.4" y="147.8">P75</text>
<text x="493.8" y="147.8">PA5</text>
<text x="516.2" y="144.1">32</text>
<text x="82.5" y="151.4">15</text>
<text x="99.9" y="155">P96</text>
<text x="126.1" y="155">PA4/MISO</text>
<text x="166.2" y="151.4">18</text>
<text x="348.2" y="151.4">3</text>
<text x="362.4" y="155">P76</text>
<text x="493.8" y="155">PA4</text>
<text x="516.2" y="151.4">31</text>
<text x="82.5" y="158.7">16</text>
<text x="166.2" y="158.7">17</text>
<text x="348.2" y="158.7">4</text>
<text x="516.2" y="158.7">30</text>
<text x="99.9" y="162.3">P97</text>
<text x="143.8" y="162.3">PA3</text>
<text x="348.2" y="166">5</text>
<text x="362.4" y="162.3">P77</text>
<text x="493.8" y="162.3">PA3</text>
<text x="516.2" y="166">29</text>
<text x="348.2" y="173.3">6</text>
<text x="362.4" y="169.6">VDD</text>
<text x="493.8" y="169.6">PA2</text>
<text x="516.2" y="173.3">28</text>
<text x="362.4" y="176.9">VSS</text>
<text x="493.8" y="176.9">PA1</text>
<text x="348.2" y="180.5">7</text>
<text x="362.4" y="184.2">OSCO</text>
<text x="493.8" y="184.2">PA0</text>
<text x="516.2" y="180.5">27</text>
<text x="348.2" y="187.8">8</text>
<text x="362.4" y="191.5">OSCI</text>
<text x="495.2" y="191.5">P97</text>
<text x="516.2" y="187.8">26</text>
<text x="348.2" y="195.1">9</text>
<text x="516.2" y="195.1">25</text>
<text x="345" y="202.4">10</text>
<text x="362.4" y="198.8">TEST</text>
<text x="495.2" y="198.8">P96</text>
<text x="516.2" y="202.4">24</text>
<text x="345" y="209.7">11</text>
<text x="362.4" y="206">PC2</text>
<text x="495.2" y="206">P95</text>
<text x="516.2" y="209.7">23</text>
<text x="362.4" y="213.3">PC3</text>
<text x="495.2" y="213.3">P94</text>
<text x="85.3" y="220.6">1</text>
<text x="158.2" y="220.6">1</text>
<text x="85.3" y="227.9">2</text>
<text x="158.2" y="227.9">2</text>
<text x="676.3" y="224.3">1</text>
<text x="690.5" y="227.9">NC</text>
<text x="722.3" y="227.9">NC</text>
<text x="742.2" y="224.3">12</text>
<text x="676.3" y="231.5">2</text>
<text x="742.2" y="231.5">11</text>
<text x="85.3" y="235.2">3</text>
<text x="158.2" y="235.2">3</text>
<text x="238.9" y="238.8">1</text>
<text x="261" y="238.8">2</text>
<text x="304.5" y="238.8">1</text>
<text x="326.6" y="238.8">2</text>
<text x="676.3" y="238.8">3</text>
<text x="690.5" y="235.2">VDD</text>
<text x="722.3" y="235.2">NC</text>
<text x="742.2" y="238.8">10</text>
<text x="85.3" y="242.5">4</text>
<text x="158.2" y="242.5">4</text>
<text x="690.5" y="242.5">GND</text>
<text x="710.6" y="242.5">VDDIO</text>
<text x="676.3" y="246.1">4</text>
<text x="690.5" y="249.7">INT</text>
<text x="721" y="249.7">SDI</text>
<text x="742.2" y="246.1">9</text>
<text x="690.5" y="257">CSB</text>
<text x="718.4" y="257">SDO</text>
<text x="742.2" y="253.4">8</text>
<text x="676.3" y="260.7">6</text>
<text x="742.2" y="260.7">7</text>
<text x="690.5" y="264.3">NC</text>
<text x="718.9" y="264.3">SCK</text>
<text x="85.3" y="278.9">1</text>
<text x="158.2" y="278.9">1</text>
<text x="85.3" y="286.2">2</text>
<text x="158.2" y="286.2">2</text>
<text x="566.5" y="286.2">1</text>
<text x="85.3" y="293.5">3</text>
<text x="158.2" y="293.5">3</text>
<text x="566.5" y="293.5">2</text>
<text x="85.3" y="300.7">4</text>
<text x="158.2" y="300.7">4</text>
<text x="566.5" y="300.7">3</text>
<text x="676.3" y="304.4">1</text>
<text x="742.2" y="304.4">8</text>
<text x="566.5" y="308">4</text>
<text x="676.3" y="311.7">2</text>
<text x="690.5" y="308">CS</text>
<text x="718" y="308">VCC</text>
<text x="742.2" y="311.7">7</text>
<text x="566.5" y="315.3">5</text>
<text x="690.5" y="315.3">SK</text>
<text x="722.3" y="315.3">NC</text>
<text x="566.5" y="322.6">6</text>
<text x="676.3" y="319">3</text>
<text x="690.5" y="322.6">DI</text>
<text x="717.7" y="322.6">ORG</text>
<text x="742.2" y="319">6</text>
<text x="566.5" y="329.9">7</text>
<text x="676.3" y="326.2">4</text>
<text x="690.5" y="329.9">DO</text>
<text x="717.3" y="329.9">GND</text>
<text x="742.2" y="326.2">5</text>
<text x="799.8" y="395.4">1</text>
<text x="799.8" y="402.7">2</text>
<text x="572.4" y="486.5">Title</text>
<text x="572.4" y="508.4">Size</text>
<text x="608.8" y="508.4">Number</text>
<text x="754.6" y="508.4">Revision</text>
<text x="576" y="519.3">A4</text>
<text x="572.4" y="530.2">Date:</text>
<text x="605.2" y="530.2">2009-10-22</text>
<text x="718.2" y="530.2">Sheet</text>
<text x="738.8" y="530.2">of</text>
<text x="572.4" y="537.5">File:</text>
<text x="605.2" y="537.5">H:\EP78P520_EM198850\..\EM78P510_EM198810.SchDoc</text>
<text x="718.2" y="537.5">Drawn By:</text>
</g>
<g font-size="6.3" fill="#800000">
<text x="391.9" y="87.4" transform="rotate(-90 391.9 87.4)">PB5_UP</text>
<text x="399.2" y="87.4" transform="rotate(-90 399.2 87.4)">PB4_RIGHT</text>
<text x="406.4" y="87.4" transform="rotate(-90 406.4 87.4)">93C46_CS_P73</text>
<text x="413.7" y="87.4" transform="rotate(-90 413.7 87.4)">TEST_P72</text>
<text x="421" y="87.4" transform="rotate(-90 421 87.4)">TEST_P71</text>
<text x="428.3" y="87.4" transform="rotate(-90 428.3 87.4)">BM020_CBS_P70</text>
<text x="435.6" y="87.4" transform="rotate(-90 435.6 87.4)">TEST_PB3</text>
<text x="442.9" y="87.4" transform="rotate(-90 442.9 87.4)">PB2_DOWN</text>
<text x="450.2" y="87.4" transform="rotate(-90 450.2 87.4)">PB1_LEFT</text>
<text x="457.5" y="87.4" transform="rotate(-90 457.5 87.4)">PKT_FLAG_PB0</text>
<text x="464.8" y="87.4" transform="rotate(-90 464.8 87.4)">SPI_SS_PA7</text>
<text x="231.5" y="218.5" transform="rotate(-90 231.5 218.5)">OSCO</text>
<text x="267.9" y="218.5" transform="rotate(-90 267.9 218.5)">OSCI</text>
<text x="297.1" y="225.8" transform="rotate(-90 297.1 225.8)">XIN</text>
<text x="333.5" y="225.8" transform="rotate(-90 333.5 225.8)">XOUT</text>
<text x="545" y="284.1" transform="rotate(-90 545 284.1)">1</text>
<text x="391.9" y="298.7" transform="rotate(-90 391.9 298.7)">P81_LED</text>
<text x="399.2" y="298.7" transform="rotate(-90 399.2 298.7)">P82_LED</text>
<text x="406.4" y="298.7" transform="rotate(-90 406.4 298.7)">TEST_P83</text>
<text x="413.7" y="298.7" transform="rotate(-90 413.7 298.7)">P84_MOTOR</text>
<text x="421" y="298.7" transform="rotate(-90 421 298.7)">TEST_P85</text>
<text x="428.3" y="298.7" transform="rotate(-90 428.3 298.7)">Leakresis</text>
<text x="435.6" y="298.7" transform="rotate(-90 435.6 298.7)">Reference</text>
<text x="442.9" y="298.7" transform="rotate(-90 442.9 298.7)">LY_P90/AD3</text>
<text x="450.2" y="298.7" transform="rotate(-90 450.2 298.7)">LX_P91/AD2</text>
<text x="457.5" y="298.7" transform="rotate(-90 457.5 298.7)">RY_P92/AD1</text>
<text x="464.8" y="298.7" transform="rotate(-90 464.8 298.7)">RX_P93/AD0</text>
<text x="545" y="298.7" transform="rotate(-90 545 298.7)">3</text>
<text x="545" y="313.2" transform="rotate(-90 545 313.2)">5</text>
<text x="63.8" y="371.5" transform="rotate(-90 63.8 371.5)">P97</text>
<text x="129.4" y="371.5" transform="rotate(-90 129.4 371.5)">P96</text>
<text x="202.3" y="371.5" transform="rotate(-90 202.3 371.5)">P95</text>
<text x="275.2" y="371.5" transform="rotate(-90 275.2 371.5)">P94</text>
<text x="493.9" y="393.4" transform="rotate(-90 493.9 393.4)">P81_LED</text>
<text x="523.1" y="393.4" transform="rotate(-90 523.1 393.4)">P82_LED</text>
<text x="370" y="407.9" transform="rotate(-90 370 407.9)">PB5_UP</text>
<text x="399.2" y="407.9" transform="rotate(-90 399.2 407.9)">PB4_RIGHT</text>
<text x="428.3" y="407.9" transform="rotate(-90 428.3 407.9)">PB2_DOWN</text>
<text x="457.5" y="407.9" transform="rotate(-90 457.5 407.9)">PB1_LEFT</text>
<text x="610.6" y="422.5" transform="rotate(-90 610.6 422.5)">Leakresis</text>
<text x="617.9" y="422.5" transform="rotate(-90 617.9 422.5)">Reference</text>
<text x="625.2" y="422.5" transform="rotate(-90 625.2 422.5)">LY_P90/AD3</text>
<text x="632.5" y="422.5" transform="rotate(-90 632.5 422.5)">LX_P91/AD2</text>
<text x="639.8" y="422.5" transform="rotate(-90 639.8 422.5)">P77</text>
<text x="647" y="422.5" transform="rotate(-90 647 422.5)">P97</text>
<text x="654.3" y="422.5" transform="rotate(-90 654.3 422.5)">RY_P92/AD1</text>
<text x="661.6" y="422.5" transform="rotate(-90 661.6 422.5)">RX_P93/AD0</text>
<text x="668.9" y="422.5" transform="rotate(-90 668.9 422.5)">P74</text>
<text x="676.2" y="422.5" transform="rotate(-90 676.2 422.5)">P94</text>
</g>
<g font-size="6.3">
<text x="391.9" y="103.4" transform="rotate(-90 391.9 103.4)">44</text>
<text x="399.2" y="103.4" transform="rotate(-90 399.2 103.4)">43</text>
<text x="406.4" y="103.4" transform="rotate(-90 406.4 103.4)">42</text>
<text x="413.7" y="103.4" transform="rotate(-90 413.7 103.4)">41</text>
<text x="421" y="103.4" transform="rotate(-90 421 103.4)">40</text>
<text x="428.3" y="103.4" transform="rotate(-90 428.3 103.4)">39</text>
<text x="435.6" y="103.4" transform="rotate(-90 435.6 103.4)">38</text>
<text x="442.9" y="103.4" transform="rotate(-90 442.9 103.4)">37</text>
<text x="450.2" y="103.4" transform="rotate(-90 450.2 103.4)">36</text>
<text x="457.5" y="103.4" transform="rotate(-90 457.5 103.4)">35</text>
<text x="464.8" y="103.4" transform="rotate(-90 464.8 103.4)">34</text>
<text x="395.5" y="125.7" transform="rotate(-90 395.5 125.7)">PB5</text>
<text x="402.8" y="125.7" transform="rotate(-90 402.8 125.7)">PB4</text>
<text x="410.1" y="124.6" transform="rotate(-90 410.1 124.6)">P73</text>
<text x="417.4" y="124.6" transform="rotate(-90 417.4 124.6)">P72</text>
<text x="424.7" y="124.6" transform="rotate(-90 424.7 124.6)">P71</text>
<text x="432" y="124.6" transform="rotate(-90 432 124.6)">P70</text>
<text x="439.3" y="125.7" transform="rotate(-90 439.3 125.7)">PB3</text>
<text x="446.5" y="125.7" transform="rotate(-90 446.5 125.7)">PB2</text>
<text x="453.8" y="125.7" transform="rotate(-90 453.8 125.7)">PB1</text>
<text x="461.1" y="125.7" transform="rotate(-90 461.1 125.7)">PB0</text>
<text x="468.4" y="126" transform="rotate(-90 468.4 126)">PA7</text>
<text x="395.5" y="235.3" transform="rotate(-90 395.5 235.3)">P81</text>
<text x="402.8" y="235.3" transform="rotate(-90 402.8 235.3)">P82</text>
<text x="410.1" y="235.3" transform="rotate(-90 410.1 235.3)">P83</text>
<text x="417.4" y="235.3" transform="rotate(-90 417.4 235.3)">P84</text>
<text x="424.7" y="235.3" transform="rotate(-90 424.7 235.3)">P85</text>
<text x="432" y="235.3" transform="rotate(-90 432 235.3)">P86</text>
<text x="439.3" y="235.3" transform="rotate(-90 439.3 235.3)">P87</text>
<text x="446.5" y="235.3" transform="rotate(-90 446.5 235.3)">P90</text>
<text x="453.8" y="235.3" transform="rotate(-90 453.8 235.3)">P91</text>
<text x="461.1" y="235.3" transform="rotate(-90 461.1 235.3)">P92</text>
<text x="468.4" y="235.3" transform="rotate(-90 468.4 235.3)">P93</text>
<text x="391.9" y="252.8" transform="rotate(-90 391.9 252.8)">12</text>
<text x="399.2" y="252.8" transform="rotate(-90 399.2 252.8)">13</text>
<text x="406.4" y="252.8" transform="rotate(-90 406.4 252.8)">14</text>
<text x="413.7" y="252.8" transform="rotate(-90 413.7 252.8)">15</text>
<text x="421" y="252.8" transform="rotate(-90 421 252.8)">16</text>
<text x="428.3" y="252.8" transform="rotate(-90 428.3 252.8)">17</text>
<text x="435.6" y="252.8" transform="rotate(-90 435.6 252.8)">18</text>
<text x="442.9" y="252.8" transform="rotate(-90 442.9 252.8)">19</text>
<text x="450.2" y="252.8" transform="rotate(-90 450.2 252.8)">20</text>
<text x="457.5" y="252.8" transform="rotate(-90 457.5 252.8)">21</text>
<text x="464.8" y="252.8" transform="rotate(-90 464.8 252.8)">22</text>
<text x="599.7" y="445.5" transform="rotate(-90 599.7 445.5)">1</text>
<text x="606.9" y="445.5" transform="rotate(-90 606.9 445.5)">2</text>
<text x="614.2" y="445.5" transform="rotate(-90 614.2 445.5)">3</text>
<text x="621.5" y="445.5" transform="rotate(-90 621.5 445.5)">4</text>
<text x="628.8" y="445.5" transform="rotate(-90 628.8 445.5)">5</text>
<text x="636.1" y="445.5" transform="rotate(-90 636.1 445.5)">6</text>
<text x="643.4" y="445.5" transform="rotate(-90 643.4 445.5)">7</text>
<text x="650.7" y="445.5" transform="rotate(-90 650.7 445.5)">8</text>
<text x="658" y="445.5" transform="rotate(-90 658 445.5)">9</text>
<text x="665.3" y="448.7" transform="rotate(-90 665.3 448.7)">10</text>
<text x="672.6" y="448.7" transform="rotate(-90 672.6 448.7)">11</text>
<text x="679.9" y="448.7" transform="rotate(-90 679.9 448.7)">12</text>
</g>
</svg>
